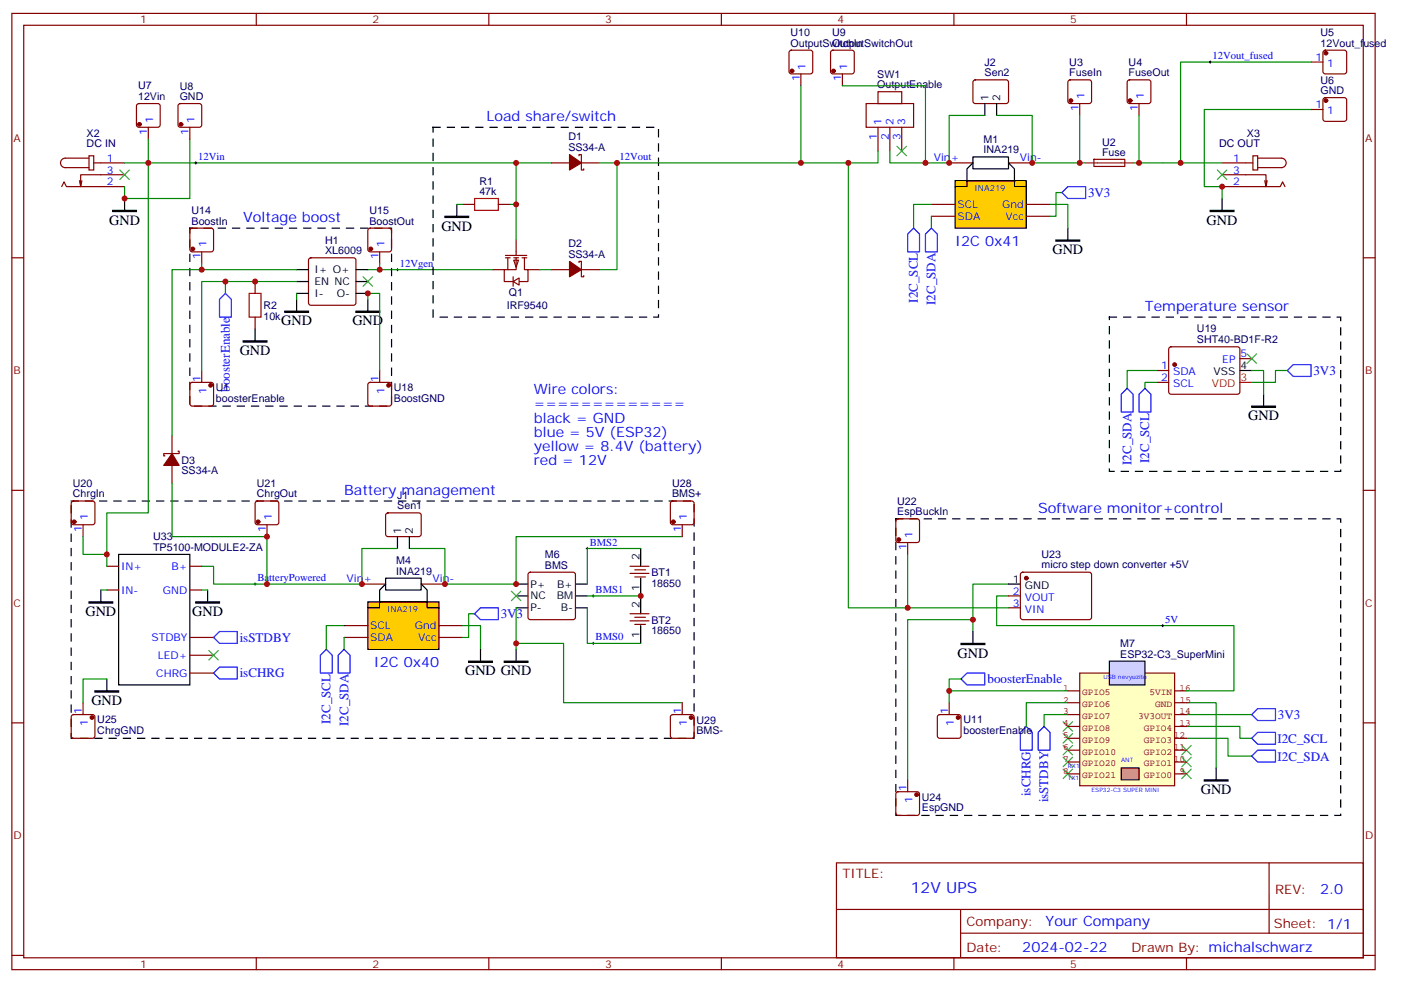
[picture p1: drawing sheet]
<svg xmlns="http://www.w3.org/2000/svg" width="417mm" height="292mm" viewBox="0 0 417 292" stroke-linecap="round" stroke-linejoin="round" font-family="sans-serif">
<g fill="none" stroke="#870000" stroke-width=".35">
<path d="M3.5 4h405.4v284.3h-405.4zM7.1 7.5h398.2v277.3h-398.2zM76.2 4v3.5M145.3 4v3.5M214.5 4v3.5M283.6 4v3.5M352.8 4v3.5M18.3 55.5l.7-1.4 .8 1.4h17.2M24.3 53.7l-.3 1.8M26.5 46.3h1.4v4.3h-1.4zM26.5 47h-7.1a1.41 1.41 0 0 0-1.4 1.4 1.41 1.41 0 0 0 1.4 1.4h7.1M27.9 48.4h9.1"/>
<path d="M37 52h-13v3.5l-.4-1.8M363.4 55.5h17.2l.8-1.4 .7 1.4M363.4 52h13v3.5l.4-1.8M363.4 48.4h9.1M372.5 46.3h1.4v4.3h-1.4zM373.9 47h7.1a1.41 1.41 0 0 1 1.4 1.4 1.41 1.41 0 0 1-1.4 1.4h-7.1M376.1 53.7l.3 1.8M3.5 76.7h3.6M405.3 76.7h3.6M3.5 145.8h3.6M405.3 145.8h3.6M107.6 173.7h7.1"/>
<path d="M125.2 173.7h7.1M157.2 170.4l.5-.3h12.7l.5 .3 .2 .5v12.7l-.2 .4-.5 .3h-12.7l-.5-.3-.2-.4v-12.7zM3.5 214.9h3.6M405.3 214.9h3.6M248.7 256.6h156.6v28.2h-156.6zM377.3 256.6v20.9M248.7 270.4h156.5M285.6 277.5h119.6M285.6 270.4v14.1M3.5 284.1h3.6M76.2 284.8v3.5M145.3 284.8v3.5"/>
<path d="M214.5 284.8v3.5M283.6 284.8v3.5M352.8 284.8v3.5M405.3 284.1h3.6"/>
</g>
<path d="M33.5 62.5h7.1v.4h-7.1zM359.8 62.5h7.1v.4h-7.1zM149.9 196.6h7.1v.4h-7.1z" fill="#000" stroke="#000" stroke-width=".35"/>
<path d="M37 59v3.5M363.4 59v3.5M153.5 173.7h3.5M153.5 177.2h3.5M171.1 173.7h3.5M171.1 177.2h3.5M153.5 180.7h3.5M153.5 193.1v3.5M171.1 180.7h3.5" fill="none" stroke="#000" stroke-width=".35"/>
<path d="M56.4 41.4v17.6h-19.4v-3.5M153.5 180.7v12.4" fill="none" stroke="#008700" stroke-width=".35"/>
<path d="M35.6 50.6l2.9 2.8M38.5 50.6l-2.9 2.8M361.9 50.6l2.9 2.8M364.8 50.6l-2.9 2.8M152 175.8l2.9 2.8M154.9 175.8l-2.9 2.8" fill="none" stroke="#3c3" stroke-width=".35"/>
<path d="M109.4 179h21.1v14.1h-21.1z" fill="#fc0" stroke="#000" stroke-width=".35"/>
<path d="M112.9 179v-3.6l1.8-1.7v-1.8h10.5v1.8l1.8 1.7v3.6M114.7 173.7v1.7h10.5v-1.7M109.4 180.7h3.5v-1.7h14.1v1.7h3.5" fill="none" stroke="#000" stroke-width=".35"/>
<path d="M282.2 48.4h7.1M299.9 48.4h7M102.3 186h7.1M102.3 189.5h7.1M130.5 186h7.1M130.5 189.5h7.1" fill="none" stroke="#870000" stroke-width=".35"/>
<path d="M284 53.7h21.2v14.1h-21.2z" fill="#fc0" stroke="#000" stroke-width=".35"/>
<path d="M284 55.5h3.5v-1.8h14.1v1.8h3.6M287.5 53.7v-3.5l1.8-1.8v-1.7h10.6v1.7l1.7 1.8v3.5M289.3 48.4v1.8h10.6v-1.8M317.5 67.8v3.6M142.9 193.1v3.5" fill="none" stroke="#000" stroke-width=".35"/>
<g fill="none" stroke="#870000" stroke-width=".35">
<path d="M150.3 76h6.3M150.3 76.7h1.4M151 76.7v3.5M152.8 77.4h1.4l-.7 2.1zM152.8 76.7h1.4M153.5 76.7v3.5h-3.6v3.5h2.5M153.5 71.4v4.6M155.2 76.7h1.4M155.9 76.7v3.5h1.1v3.5h-2.8M276.9 60.8h7.1M276.9 64.3h7.1M305.2 60.8h7"/>
<path d="M305.2 64.3h7M146.4 80.2h3.5M157 80.2h3.5"/>
</g>
<path d="M314 71.4h7v.3h-7zM139.3 196.6h7.1v.4h-7.1z" fill="#000" stroke="#000" stroke-width=".35"/>
<path d="M315.7 57.3h-1.7v7h-1.8M312.2 60.8h5.3v7M202.8 159.6h-49.3v14.1h-21.2v-10.6h-10.6M137.6 186h5.3v7.1M141.1 182.5h-1.8v7h-1.7" fill="none" stroke="#008700" stroke-width=".35"/>
<path d="M152.6 83.7l1.7-1v2.1z" fill="#fff" stroke="#870000" stroke-width=".35"/>
<path d="M152.6 82.3v2.8" fill="none" stroke="#870000" stroke-width=".35"/>
<path d="M317.5 55.5h5.3v3.5h-5.3l-1.8-1.7zM271.6 67.8l1.8 1.8v5.3h-3.5v-5.3zM275.2 69.6l1.7-1.8 1.8 1.8v5.3h-3.5zM97 193.1l1.8 1.7v5.3h-3.6v-5.3zM102.3 193.1l1.8 1.7v5.3h-3.6v-5.3zM141.1 182.5l1.8-1.8h5.3v3.6h-5.3zM373.9 210.7h5.3v3.5h-5.3l-1.7-1.7zM372.2 224.8l1.7-1.7h5.3v3.5h-5.3z" fill="none" stroke="#00f" stroke-width=".35"/>
<path d="M183.1 48.4h.7M183.4 48.1v.7M118.2 79.8v.7M117.8 80.2h.7M174.3 163.1h.7M174.6 162.7v.7M176 177.2h.7M176.4 176.8v.8M176 191.3h.7M176.4 191v.7" fill="none" stroke="#000" stroke-width=".3"/>
<g fill="none" stroke="#3c3" stroke-width=".35">
<path d="M316.1 218.1l2.8 2.8M316.1 214.6l2.8 2.8M318.9 218.1l-2.8 2.8M318.9 214.6l-2.8 2.8M316.1 228.7l2.8 2.8M316.1 225.2l2.8 2.8M316.1 221.7l2.8 2.8M318.9 228.7l-2.8 2.8M318.9 225.2l-2.8 2.8M318.9 221.7l-2.8 2.8M351.4 221.7l2.8 2.8M351.4 225.2l2.8 2.8"/>
<path d="M351.4 228.7l2.8 2.8M354.2 221.7l-2.8 2.8M354.2 225.2l-2.8 2.8M354.2 228.7l-2.8 2.8"/>
</g>
<path d="M352.8 219.5h12.3v5.3h7.1M352.8 216h15.9v3.5h3.5M352.8 209h8.8v19.4M352.8 212.5h19.4" fill="none" stroke="#008700" stroke-width=".35"/>
<path d="M358.1 231.9h7v.3h-7z" fill="#000" stroke="#000" stroke-width=".35"/>
<path d="M361.6 228.4v3.5" fill="none" stroke="#000" stroke-width=".35"/>
<path d="M321 200.1h28.2v33.5h-28.2z" fill="#ffffc2" stroke="#850000" stroke-width=".35"/>
<g fill="none" stroke="#850000" stroke-width=".35">
<path d="M317.5 205.4h3.5M317.5 219.5h3.5M317.5 216h3.5M317.5 212.5h3.5M317.5 209h3.5M349.2 205.4h3.6M349.2 219.5h3.6M349.2 216h3.6M349.2 212.5h3.6M349.2 209h3.6M317.5 223.1h3.5M317.5 226.6h3.5"/>
<path d="M317.5 230.1h3.5M349.2 223.1h3.6M349.2 226.6h3.6M349.2 230.1h3.6"/>
</g>
<path d="M333.4 228.4h5.3v3.5h-5.3z" fill="#f96" stroke="#000" stroke-width=".35"/>
<path d="M329.8 196.6h10.6v7.1h-10.6z" fill="#ccf" stroke="#000" stroke-width=".35"/>
<path d="M67 87.2l1.8 1.8v5.3h-3.5v-5.3zM333.4 117.2l1.7-1.7 1.8 1.7v5.3h-3.5zM340.4 115.5l1.8 1.7v5.3h-3.5v-5.3zM384.5 108.4h5.3v3.5h-5.3l-1.7-1.7zM63.5 189.5l1.8-1.7h5.3v3.5h-5.3zM65.3 198.4h5.3v3.5h-5.3l-1.8-1.8zM285.8 201.9l1.7-1.8h5.3v3.6h-5.3zM303.4 217.8l1.8-1.8 1.7 1.8v5.3h-3.5zM310.4 216l1.8 1.8v5.3h-3.5v-5.3zM372.2 219.5l1.7-1.7h5.3v3.5h-5.3z" fill="none" stroke="#00f" stroke-width=".35"/>
<g fill="none" stroke="#008700" stroke-width=".35">
<path d="M389.8 18.5h-38.8v29.9h-14.1M238.1 25.5v22.9M250.5 25.5h24.7v22.9M292.8 34.3h-10.6v14.1h-17.6v-3.5M296.3 34.3h10.6v14.1h15.9M321 34.3v14.1M338.7 34.3v14.1M389.8 32.6h-31.7v22.9h5.3v3.5M37 48.4h127M44.1 41.4v111.1h-12.4v15.9M153.5 48.4v12.4M183.4 48.4v31.8h-5.2"/>
<path d="M252.2 48.4v132.3h47.7M261.1 44.9v3.5h-82.9M351 48.4h12.4M60 78.4v1.8h28.2M112.9 78.4v1.8M135.8 60.8h1.8M151.7 60.8h1.8v10.6M276.9 60.8h-5.3v7M276.9 64.3v3.5M60 80.2h-8.8v49.4M67 83.7h-7v26.5M88.2 83.7h-21.2v3.5"/>
<path d="M88.2 87.2v1.8M109.4 89v-1.8h3.5v23M109.4 80.2h37M160.5 80.2h3.5M344 113.7h-3.6v1.8M344 110.2h-8.9v5.3M372.2 110.2h3.5v7M382.8 110.2h-3.6v3.5h-7M24.7 159.6v5.3h7M51.2 143.7v15.9h28.2v14.1h-15.9v-5.3h-3.5M30 175.4h1.7M60 175.4h1.7"/>
<path d="M118.2 163.1h-10.6v10.6h-28.2M174.6 177.2h15.9M190.5 163.1h-15.9v10.6M269.9 164.9v15.8M299.9 177.2h-3.6v8.8h70.6v19.4h-14.1M299.9 173.7h-10.6v14.1M102.3 186h-5.3v7.1M102.3 189.5v3.6M153.5 191.3h14.1v17.7h35.2M174.6 180.7v10.6h15.9M289.3 184.3h-19.4v47.6M31.7 201.9h-7v7.1"/>
<path d="M282.2 205.4v3.6M285.8 201.9h-3.6v3.5h35.3M317.5 209h-12.3v7M317.5 212.5h-7.1v3.5"/>
</g>
<path d="M132.3 64.3h7v.4h-7zM84.7 92.5h7v.4h-7zM105.8 92.5h7.1v.4h-7.1zM72.3 101.4h7.1v.3h-7.1zM372.2 120.8h7v.3h-7zM26.5 179h7v.3h-7zM58.2 179h7.1v.3h-7.1zM285.8 191.3h7v.4h-7zM28.2 205.4h7.1v.4h-7.1z" fill="#000" stroke="#000" stroke-width=".35"/>
<g fill="none" stroke="#000" stroke-width=".35">
<path d="M292.8 30.8v3.5M296.3 30.8v3.5M135.8 60.8v3.5M75.8 97.8v3.6M88.2 80.2h3.5M88.2 83.7h3.5M88.2 87.2h3.5M88.2 89v3.5M105.8 80.2h3.6M105.8 83.7h3.6M105.8 87.2h3.6M109.4 89v3.5"/>
<path d="M368.7 110.2h3.5M375.7 117.2v3.6M118.2 159.6v3.5M121.7 159.6v3.5M30 175.4v3.6M35.3 164.9h21.1v38.8h-21.1zM61.7 175.4v3.6M190.5 163.1v5.3M190.5 171.9v10.6M299.9 173.7h3.5M190.5 186v5.3M289.3 187.8v3.5"/>
<path d="M31.7 201.9v3.5"/>
</g>
<g fill="none" stroke="#870000" stroke-width=".35">
<path d="M234.8 15.1l.5-.2h5.6l.5 .2 .3 .5v5.7l-.3 .5-.5 .2h-5.6l-.5-.3-.2-.4v-5.7zM247.2 15.1l.4-.2h5.7l.5 .2 .2 .5v5.7l-.2 .5-.5 .2h-5.7l-.4-.3-.3-.4v-5.7zM389.8 18.5h3.5M393.6 15.1l.5-.2h5.6l.5 .2 .2 .5v5.7l-.2 .5-.5 .2h-5.6l-.5-.3-.3-.4v-5.7zM40.8 31l.5-.2h5.6l.5 .2 .2 .5v5.6l-.2 .5-.5 .3h-5.6l-.5-.3-.2-.5v-5.6zM44.1 37.9v3.5M53.2 31l.4-.2h5.7l.5 .2 .2 .5v5.6l-.3 .5-.4 .3h-5.7l-.5-.3-.2-.5v-5.6zM56.4 37.9v3.5M238.1 22v3.5M250.5 22v3.5M257.5 30.8h14.1v7.1h-14.1zM261.1 27.3h7v3.5h-7z"/>
<path d="M261.1 37.9v7M264.6 37.9v7M268.1 37.9v7M289.5 23.9l.5-.2 9.4 .1 .5 .6-.1 6-.6 .4-9.5-.1-.4-.6v-5.7zM317.7 23.9l.5-.2h5.6l.5 .2 .3 .5v5.7l-.3 .5-.5 .2h-5.6l-.5-.2-.2-.5v-5.7zM321 30.8v3.5M335.4 23.9l.4-.2h5.7l.5 .2 .2 .5v5.7l-.2 .5-.5 .2h-5.7l-.5-.2-.2-.5v-5.7zM338.7 30.8v3.5M389.8 32.6h3.5M393.6 29.2l.5-.2h5.6l.5 .2 .2 .5v5.7l-.2 .5-.5 .2h-5.6l-.5-.2-.3-.5v-5.7zM164 48.4h5.3M172.2 46.3v-.3h.7v4.6h.7v-.4"/>
<path d="M172.9 48.4h5.3M325.3 47.4h9.1v2.1h-9.1zM56.7 68l.4-.2h5.7l.5 .2 .2 .5v5.7l-.2 .5-.5 .2h-5.7l-.4-.2-.3-.5v-5.7zM60 74.9v3.5M92 76.9l.4-.2h12.7l.5 .2 .2 .5v12.7l-.2 .5-.5 .2h-12.7l-.5-.3-.2-.4v-12.7zM109.6 68l.5-.2h5.6l.5 .2 .2 .5v5.7l-.2 .5-.5 .2h-5.6l-.5-.2-.2-.5v-5.7zM112.9 74.9v3.5M137.6 60.8h3.5M148.2 60.8h3.5M172.2 78.1v-.4h.7v4.6h.7v-.3M75.8 83.7v3.5M75.8 94.3v3.5"/>
<path d="M164 80.2h5.3M172.9 80.2h5.3M56.7 113.9l.4-.2h5.7l.5 .2 .2 .5v5.7l-.2 .4-.5 .3h-5.7l-.4-.3-.3-.4v-5.7zM60 110.2v3.5M109.6 113.9l.5-.2h5.6l.5 .2 .2 .5v5.7l-.2 .4-.5 .3h-5.6l-.5-.3-.2-.4v-5.7zM112.9 110.2v3.5M344 110.2h3.5M344 113.7h3.5M347.7 103.3l.5-.2 20 .1 .5 .6-.1 13-.7 .4h-20l-.4-.7v-12.7zM368.7 106.6h3.5M51.2 129.6v5.3M51.2 138.4v5.3"/>
<path d="M52.9 134.2h.4v.7h-4.6v.7h.3M21.4 149.2l.5-.2h5.6l.5 .2 .2 .5v5.6l-.2 .5-.5 .2h-5.6l-.5-.2-.2-.5v-5.6zM24.7 156v3.6M76.1 149.2l.5-.2h5.6l.5 .2 .2 .5v5.6l-.2 .5-.5 .2h-5.6l-.5-.2-.3-.5v-5.6zM79.4 156v3.6M114.9 152.7l.5-.2 9.4 .1 .4 .6v5.9l-.7 .5-9.4-.1-.4-.6v-5.7zM199.6 149.2l.4-.2h5.7l.5 .2 .2 .5v5.6l-.3 .5-.4 .2h-5.7l-.5-.2-.2-.5v-5.6zM202.8 156v3.6M266.6 154.5l.5-.2h5.6l.5 .2 .2 .5v5.6l-.2 .5-.5 .2h-5.6l-.5-.2-.3-.5v-5.6zM31.7 168.4h3.6M31.7 175.4h3.6M56.4 168.4h3.6"/>
<path d="M56.4 175.4h3.6M187.3 170.5h5.7M187.3 168.4h5.7M188.7 171.6h3.2M188.7 169.4h3.2M269.9 161.3v3.6M299.9 177.2h3.5M303.6 170.4l.5-.3 20 .1 .5 .7-.1 12.9-.7 .5-20-.1-.4-.6v-12.7zM56.4 194.8h7.1M56.4 189.5h7.1M187.3 184.6h5.7M187.3 182.5h5.7"/>
<path d="M188.7 185.7h3.2M188.7 183.6h3.2M299.9 180.7h3.5M21.4 212.7l.5-.2h5.6l.5 .2 .2 .5v5.6l-.2 .5-.5 .2h-5.6l-.5-.2-.2-.5v-5.6zM24.7 209v3.5M56.4 200.1h7.1M199.6 212.7l.4-.2h5.7l.5 .2 .2 .5v5.6l-.3 .5-.4 .2h-5.7l-.5-.2-.2-.5v-5.6zM202.8 209v3.5M278.9 212.7l.5-.2h5.6l.5 .2 .3 .5v5.6l-.3 .5-.5 .2h-5.6l-.5-.2-.2-.5v-5.6zM282.2 209v3.5M266.6 235.6l.5-.2h5.6l.5 .2 .2 .5v5.7l-.2 .5-.5 .2h-5.6l-.5-.3-.3-.4v-5.7zM269.9 231.9v3.5"/>
</g>
<g fill="#870000" stroke="#870000" stroke-width=".35">
<path d="M169.3 46l3.6 2.4-3.6 2.2z"/>
<path d="M169.3 77.7l3.6 2.5-3.6 2.1z"/>
<path d="M51.2 134.9l2.1 3.5h-4.6z"/>
<circle cx="305.2" cy="171.9" r=".53"/>
<circle cx="349.2" cy="108.4" r=".53"/>
<circle cx="336" cy="29.9" r=".53"/>
<circle cx="318.4" cy="29.9" r=".53"/>
<circle cx="53.8" cy="37" r=".53"/>
<circle cx="41.5" cy="37" r=".53"/>
<circle cx="394.2" cy="15.8" r=".53"/>
<circle cx="27.3" cy="213.4" r=".53"/>
<circle cx="22" cy="155.2" r=".53"/>
<circle cx="76.7" cy="155.2" r=".53"/>
<circle cx="272.5" cy="236.3" r=".53"/>
<circle cx="267.2" cy="160.4" r=".53"/>
<circle cx="115.5" cy="114.6" r=".53"/>
<circle cx="57.3" cy="74" r=".53"/>
<circle cx="110.2" cy="74" r=".53"/>
<circle cx="62.6" cy="114.6" r=".53"/>
<circle cx="205.5" cy="213.4" r=".53"/>
<circle cx="200.2" cy="155.2" r=".53"/>
<circle cx="394.2" cy="29.9" r=".53"/>
<circle cx="247.8" cy="21.1" r=".53"/>
<circle cx="235.5" cy="21.1" r=".53"/>
<circle cx="284.9" cy="213.4" r=".53"/>
</g>
<path d="M359.5 18.5h.7M359.8 18.1v.7M57.9 48.4h.7M58.2 48.1v.7M75.5 173.7h.7M75.8 173.3v.7M345.4 186h.7M345.7 185.7v.7" fill="none" stroke="#000" stroke-width=".3"/>
<path d="M128.8 37.9h67v56.4h-67zM56.4 67.8h60v53h-60zM329.8 94.3h68.8v45.9h-68.8zM21.2 149h185.2v70.5h-185.2zM266.3 154.3h132.3v88.2h-132.3z" fill="none" stroke="#000" stroke-width=".35" stroke-dasharray="2.1 2.1"/>
<path d="M141.1 59h7.1v3.5h-7.1zM74.1 87.2h3.5v7.1h-3.5z" fill="none" stroke="#a10000" stroke-width=".35"/>
<path d="M266.7 43.5l2.8 2.8M269.5 43.5l-2.8 2.8M107.9 82.3l2.9 2.8M110.8 82.3l-2.9 2.8M370.8 105.2l2.8 2.9M373.6 105.2l-2.8 2.9M62.1 193.4l2.8 2.9M64.9 193.4l-2.8 2.9" fill="none" stroke="#3c3" stroke-width=".35"/>
<path d="M368.7 113.7h3.5" fill="none" stroke="#f00" stroke-width=".35"/>
<path d="M322.8 48.4h14.1" fill="none" stroke="#8c2424" stroke-width=".35"/>
<g fill="#c00">
<circle cx="190.5" cy="177.2" r=".88"/>
<circle cx="153.5" cy="60.8" r=".88"/>
<circle cx="75.8" cy="83.7" r=".88"/>
<circle cx="153.5" cy="191.3" r=".88"/>
<circle cx="37" cy="59" r=".88"/>
<circle cx="44.1" cy="48.4" r=".88"/>
<circle cx="289.3" cy="184.3" r=".88"/>
<circle cx="112.9" cy="80.2" r=".88"/>
<circle cx="269.9" cy="180.7" r=".88"/>
<circle cx="31.8" cy="164.9" r=".88"/>
<circle cx="132.3" cy="173.7" r=".88"/>
<circle cx="67" cy="83.7" r=".88"/>
<circle cx="109.4" cy="87.2" r=".88"/>
<circle cx="153.5" cy="173.7" r=".88"/>
<circle cx="363.4" cy="55.5" r=".88"/>
<circle cx="321" cy="48.4" r=".88"/>
<circle cx="306.9" cy="48.4" r=".88"/>
<circle cx="338.7" cy="48.4" r=".88"/>
<circle cx="351" cy="48.4" r=".88"/>
<circle cx="153.5" cy="48.4" r=".88"/>
<circle cx="183.4" cy="48.4" r=".88"/>
<circle cx="252.2" cy="48.4" r=".88"/>
<circle cx="282.2" cy="48.4" r=".88"/>
<circle cx="238.1" cy="48.4" r=".88"/>
<circle cx="275.2" cy="48.4" r=".88"/>
<circle cx="60" cy="80.2" r=".88"/>
<circle cx="79.4" cy="159.6" r=".88"/>
<circle cx="79.4" cy="173.7" r=".88"/>
<circle cx="107.6" cy="173.7" r=".88"/>
<circle cx="282.2" cy="205.4" r=".88"/>
</g>
<text font-size="4.6" fill="#00f" x="270.8" y="265.6">12V UPS</text>
<g font-size="4.2" fill="#00f">
<text x="144.6" y="36.1">Load share/switch</text>
<text x="72.3" y="66.1">Voltage boost</text>
<text x="284" y="73.1">I2C 0x41</text>
<text x="340.4" y="92.5">Temperature sensor</text>
<text x="158.7" y="117.2">Wire colors:</text>
<text x="158.7" y="121.5">=============</text>
<text x="158.7" y="125.7">black = GND</text>
<text x="158.7" y="129.9">blue = 5V (ESP32)</text>
<text x="158.7" y="134.2">yellow = 8.4V (battery)</text>
<text x="158.7" y="138.4">red = 12V</text>
<text x="102.3" y="147.2">Battery management</text>
<text x="308.7" y="152.5">Software monitor+control</text>
<text x="111.1" y="198.4">I2C 0x40</text>
<text x="392.5" y="265.8">2.0</text>
<text x="310.9" y="275.4">Your Company</text>
<text x="304" y="283.2">2024-02-22</text>
</g>
<g font-size="4.2">
<text x="32.5" y="66.8">GND</text>
<text x="131.2" y="68.7">GND</text>
<text x="358.8" y="66.8">GND</text>
<text x="312.9" y="75.6">GND</text>
<text x="83.6" y="96.8">GND</text>
<text x="104.8" y="96.8">GND</text>
<text x="71.3" y="105.6">GND</text>
<text x="371.1" y="125">GND</text>
<text x="25.4" y="183.2">GND</text>
<text x="57.1" y="183.2">GND</text>
<text x="284.7" y="195.5">GND</text>
<text x="138.3" y="200.8">GND GND</text>
<text x="27.2" y="209.7">GND</text>
<text x="357" y="236.1">GND</text>
</g>
<g font-size="3.9" fill="#00f">
<text x="323.5" y="58.5">3V3</text>
<text x="272.9" y="90" transform="rotate(-90 272.9 90)">I2C_SCL</text>
<text x="278.2" y="90.6" transform="rotate(-90 278.2 90.6)">I2C_SDA</text>
<text x="390.5" y="111.5">3V3</text>
<text x="68.3" y="116.5" transform="rotate(-90 68.3 116.5)">boosterEnable</text>
<text x="341.7" y="137.7" transform="rotate(-90 341.7 137.7)">I2C_SCL</text>
<text x="336.4" y="138.3" transform="rotate(-90 336.4 138.3)">I2C_SDA</text>
<text x="148.9" y="183.8">3V3</text>
<text x="71.3" y="190.8">isSTDBY</text>
<text x="71.3" y="201.4">isCHRG</text>
<text x="293.6" y="203.2">boosterEnable</text>
<text x="98.3" y="215.3" transform="rotate(-90 98.3 215.3)">I2C_SCL</text>
<text x="103.6" y="215.9" transform="rotate(-90 103.6 215.9)">I2C_SDA</text>
<text x="379.9" y="213.8">3V3</text>
<text x="379.8" y="220.9">I2C_SCL</text>
<text x="379.8" y="226.2">I2C_SDA</text>
<text x="306.4" y="236.7" transform="rotate(-90 306.4 236.7)">isCHRG</text>
<text x="311.7" y="238.6" transform="rotate(-90 311.7 238.6)">isSTDBY</text>
</g>
<g font-size="3.9" fill="#800">
<text x="250.5" y="261.2">TITLE:</text>
<text x="379.1" y="265.8">REV:</text>
<text x="287.4" y="275.4">Company:</text>
<text x="378.7" y="276">Sheet: 1/1</text>
<text x="287.4" y="283">Date:</text>
<text x="336.4" y="283.1">Drawn By: michalschwarz</text>
</g>
<g font-size="3.2" fill="#800">
<text x="41.6" y="7">1</text>
<text x="110.8" y="7">2</text>
<text x="179.9" y="7">3</text>
<text x="249.1" y="7">4</text>
<text x="318.2" y="7">5</text>
<text x="4.1" y="42.1">A</text>
<text x="405.9" y="42.1">A</text>
<text x="4.1" y="111.2">B</text>
<text x="405.9" y="111.2">B</text>
<text x="4.1" y="180.4">C</text>
<text x="405.9" y="180.4">C</text>
<text x="4.1" y="249.5">D</text>
<text x="405.9" y="249.5">D</text>
<text x="41.6" y="287.8">1</text>
<text x="110.8" y="287.8">2</text>
<text x="179.9" y="287.8">3</text>
<text x="249.1" y="287.8">4</text>
<text x="318.2" y="287.8">5</text>
</g>
<g font-size="3.2" fill="#000080">
<text x="235" y="10.8">U10</text>
<text x="247.4" y="10.8">U9</text>
<text x="392.7" y="10.8">U5</text>
<text x="235" y="13.9">OutputSwitchIn</text>
<text x="247.4" y="13.9">OutputSwitchOut</text>
<text x="392.7" y="13.9">12Vout_fused</text>
<text x="260.8" y="23.2">SW1</text>
<text x="292.8" y="22.7">Sen2</text>
<text x="292.8" y="19.6">J2</text>
<text x="317.9" y="22.7">FuseIn</text>
<text x="317.9" y="19.6">U3</text>
<text x="335.6" y="22.7">FuseOut</text>
<text x="335.6" y="19.6">U4</text>
<text x="41.1" y="29.7">12Vin</text>
<text x="41.1" y="26.5">U7</text>
<text x="53.4" y="29.7">GND</text>
<text x="53.4" y="26.7">U8</text>
<text x="260.8" y="26.2">OutputEnable</text>
<text x="392.7" y="28">GND</text>
<text x="392.7" y="24.9">U6</text>
<text x="25.8" y="40.7">X2</text>
<text x="169" y="41.7">D1</text>
<text x="370.8" y="40.7">X3</text>
<text x="25.8" y="43.8">DC IN</text>
<text x="169" y="44.9">SS34-A</text>
<text x="292.5" y="45.6">INA219</text>
<text x="292.5" y="42.5">M1</text>
<text x="327.7" y="46.3">Fuse</text>
<text x="327.7" y="43.3">U2</text>
<text x="362.5" y="43.8">DC OUT</text>
<text x="142.5" y="58">47k</text>
<text x="142.5" y="54.9">R1</text>
<text x="57" y="63.7">U14</text>
<text x="109.9" y="63.7">U15</text>
<text x="57" y="66.8">BoostIn</text>
<text x="109.9" y="66.8">BoostOut</text>
<text x="96.7" y="75.6">XL6009</text>
<text x="96.7" y="72.5">H1</text>
<text x="169" y="76.7">SS34-A</text>
<text x="169" y="73.5">D2</text>
<text x="151.3" y="88.1">Q1</text>
<text x="78.3" y="95.1">10k</text>
<text x="78.3" y="91.9">R2</text>
<text x="150.7" y="91.9">IRF9540</text>
<text x="355.9" y="101.8">SHT40-BD1F-R2</text>
<text x="355.9" y="98.8">U19</text>
<text x="64.2" y="119.4">boosterEnable</text>
<text x="64.2" y="116.3">U1</text>
<text x="117.1" y="119.4">BoostGND</text>
<text x="117.1" y="116.3">U18</text>
<text x="54" y="137.8">D3</text>
<text x="54" y="140.9">SS34-A</text>
<text x="21.6" y="147.9">ChrgIn</text>
<text x="21.6" y="144.7">U20</text>
<text x="76.4" y="147.9">ChrgOut</text>
<text x="76.4" y="144.8">U21</text>
<text x="118.1" y="148.4">J1</text>
<text x="199.8" y="147.9">BMS+</text>
<text x="199.8" y="144.8">U28</text>
<text x="118.1" y="151.4">Sen1</text>
<text x="266.8" y="153.2">EspBuckIn</text>
<text x="266.8" y="150.2">U22</text>
<text x="45.5" y="160.6">U33</text>
<text x="45.5" y="163.8">TP5100-MODULE2-ZA</text>
<text x="117.8" y="167.8">M4</text>
<text x="162" y="166">M6</text>
<text x="309.7" y="165.8">U23</text>
<text x="117.8" y="170.9">INA219</text>
<text x="162" y="169.1">BMS</text>
<text x="193.7" y="171.3">BT1</text>
<text x="309.7" y="168.9">micro step down converter +5V</text>
<text x="193.7" y="174.5">18650</text>
<text x="193.7" y="185.4">BT2</text>
<text x="193.7" y="188.6">18650</text>
<text x="333.1" y="195.5">ESP32-C3_SuperMini</text>
<text x="333.1" y="192.5">M7</text>
<text x="28.9" y="215.1">U25</text>
<text x="207.1" y="215.2">U29</text>
<text x="286.5" y="215.1">U11</text>
<text x="28.9" y="218.2">ChrgGND</text>
<text x="207.1" y="218.4">BMS-</text>
<text x="286.5" y="218.2">boosterEnable</text>
<text x="274.1" y="238">U24</text>
<text x="274.1" y="241.1">EspGND</text>
</g>
<g font-size="3.2" fill="#00f">
<text x="360.5" y="17.6">12Vout_fused</text>
<text x="239.5" y="20.7" transform="rotate(-90 239.5 20.7)">1</text>
<text x="251.9" y="20.7" transform="rotate(-90 251.9 20.7)">1</text>
<text x="391.2" y="18.1">1</text>
<text x="394.7" y="19.9">1</text>
<text x="237.8" y="24.2" transform="rotate(-90 237.8 24.2)">1</text>
<text x="250.1" y="24.2" transform="rotate(-90 250.1 24.2)">1</text>
<text x="322.4" y="29.5" transform="rotate(-90 322.4 29.5)">1</text>
<text x="340.1" y="29.5" transform="rotate(-90 340.1 29.5)">1</text>
<text x="320.7" y="33" transform="rotate(-90 320.7 33)">1</text>
<text x="338.3" y="33" transform="rotate(-90 338.3 33)">1</text>
<text x="391.2" y="32.2">1</text>
<text x="394.7" y="34">1</text>
<text x="43.7" y="40" transform="rotate(-90 43.7 40)">1</text>
<text x="45.5" y="36.5" transform="rotate(-90 45.5 36.5)">1</text>
<text x="56.1" y="40" transform="rotate(-90 56.1 40)">1</text>
<text x="57.9" y="36.5" transform="rotate(-90 57.9 36.5)">1</text>
<text x="260.7" y="41.6" transform="rotate(-90 260.7 41.6)">1</text>
<text x="262.1" y="37.1" transform="rotate(-90 262.1 37.1)">1</text>
<text x="264.2" y="41.6" transform="rotate(-90 264.2 41.6)">2</text>
<text x="265.6" y="37.1" transform="rotate(-90 265.6 37.1)">2</text>
<text x="267.8" y="41.6" transform="rotate(-90 267.8 41.6)">3</text>
<text x="269.2" y="37.1" transform="rotate(-90 269.2 37.1)">3</text>
<text x="58.9" y="47.6">12Vin</text>
<text x="184.1" y="47.6">12Vout</text>
<text x="277.6" y="47.7">Vin+</text>
<text x="303.3" y="47.7">Vin-</text>
<text x="31.7" y="48.1">1</text>
<text x="31.7" y="51.6">3</text>
<text x="366.6" y="48.1">1</text>
<text x="366.6" y="51.6">3</text>
<text x="31.7" y="55.1">2</text>
<text x="366.6" y="55.1">2</text>
<text x="284.7" y="61.8">SCL</text>
<text x="284.7" y="65.4">SDA</text>
<text x="298" y="61.8">Gnd</text>
<text x="299" y="65.4">Vcc</text>
<text x="59.6" y="77.1" transform="rotate(-90 59.6 77.1)">1</text>
<text x="61.4" y="73.6" transform="rotate(-90 61.4 73.6)">1</text>
<text x="112.5" y="77.1" transform="rotate(-90 112.5 77.1)">1</text>
<text x="114.3" y="73.6" transform="rotate(-90 114.3 73.6)">1</text>
<text x="118.9" y="79.3">12Vgen</text>
<text x="368.8" y="106.3">5</text>
<text x="59.6" y="113.5" transform="rotate(-90 59.6 113.5)">1</text>
<text x="112.5" y="113.5" transform="rotate(-90 112.5 113.5)">1</text>
<text x="345.3" y="109.8">1</text>
<text x="345.3" y="113.3">2</text>
<text x="348.8" y="111.6">SDA</text>
<text x="363.4" y="108.1">EP</text>
<text x="61.4" y="117" transform="rotate(-90 61.4 117)">1</text>
<text x="114.3" y="117" transform="rotate(-90 114.3 117)">1</text>
<text x="348.8" y="115.1">SCL</text>
<text x="26.1" y="154.7" transform="rotate(-90 26.1 154.7)">1</text>
<text x="80.8" y="154.7" transform="rotate(-90 80.8 154.7)">1</text>
<text x="204.3" y="154.7" transform="rotate(-90 204.3 154.7)">1</text>
<text x="24.3" y="158.2" transform="rotate(-90 24.3 158.2)">1</text>
<text x="79" y="158.2" transform="rotate(-90 79 158.2)">1</text>
<text x="202.5" y="158.2" transform="rotate(-90 202.5 158.2)">1</text>
<text x="271.3" y="160" transform="rotate(-90 271.3 160)">1</text>
<text x="175.3" y="162.2">BMS2</text>
<text x="269.5" y="163.5" transform="rotate(-90 269.5 163.5)">1</text>
<text x="36" y="169.4">IN+</text>
<text x="51" y="169.4">B+</text>
<text x="76.6" y="172.8">BatteryPowered</text>
<text x="103" y="173">Vin+</text>
<text x="128.6" y="173">Vin-</text>
<text x="36" y="176.5">IN-</text>
<text x="48.5" y="176.5">GND</text>
<text x="177.1" y="176.3">BMS1</text>
<text x="301.2" y="176.8">2</text>
<text x="304.7" y="178.6">VOUT</text>
<text x="301.2" y="180.4">3</text>
<text x="304.7" y="182.1">VIN</text>
<text x="346.4" y="185.1">5V</text>
<text x="45" y="190.6">STDBY</text>
<text x="110.1" y="187.1">SCL</text>
<text x="110.1" y="190.6">SDA</text>
<text x="123.4" y="187.1">Gnd</text>
<text x="124.4" y="190.6">Vcc</text>
<text x="177.1" y="190.4">BMS0</text>
<text x="46.9" y="195.9">LED+</text>
<text x="46.5" y="201.2">CHRG</text>
<text x="24.3" y="212.3" transform="rotate(-90 24.3 212.3)">1</text>
<text x="26.1" y="215.8" transform="rotate(-90 26.1 215.8)">1</text>
<text x="202.5" y="212.3" transform="rotate(-90 202.5 212.3)">1</text>
<text x="204.3" y="215.8" transform="rotate(-90 204.3 215.8)">1</text>
<text x="281.9" y="212.3" transform="rotate(-90 281.9 212.3)">1</text>
<text x="283.6" y="215.8" transform="rotate(-90 283.6 215.8)">1</text>
<text x="269.5" y="235.2" transform="rotate(-90 269.5 235.2)">1</text>
<text x="271.3" y="238.7" transform="rotate(-90 271.3 238.7)">1</text>
</g>
<g font-size="3.2">
<text x="293.9" y="30.1" transform="rotate(-90 293.9 30.1)">1</text>
<text x="297.4" y="30.1" transform="rotate(-90 297.4 30.1)">2</text>
<text x="93.5" y="81.2">I+ O+</text>
<text x="93.5" y="84.8">EN NC</text>
<text x="93.5" y="88.3">I-</text>
<text x="100.1" y="88.3">O-</text>
<text x="360.8" y="111.6">VSS</text>
<text x="368.8" y="109.8">4</text>
<text x="119.2" y="158.9" transform="rotate(-90 119.2 158.9)">1</text>
<text x="122.8" y="158.9" transform="rotate(-90 122.8 158.9)">2</text>
<text x="190.1" y="166.6" transform="rotate(-90 190.1 166.6)">2</text>
<text x="301.2" y="173.3">1</text>
<text x="157.7" y="174.7">P+</text>
<text x="157.7" y="178.3">NC</text>
<text x="165.5" y="178.3">BM</text>
<text x="165.6" y="174.7">B+</text>
<text x="190.1" y="175.7" transform="rotate(-90 190.1 175.7)">1</text>
<text x="304.7" y="175.1">GND</text>
<text x="157.7" y="181.8">P-</text>
<text x="166.8" y="181.8">B-</text>
<text x="190.1" y="180.7" transform="rotate(-90 190.1 180.7)">2</text>
<text x="190.1" y="189.8" transform="rotate(-90 190.1 189.8)">1</text>
</g>
<g font-size="3.2" fill="#f00">
<text x="368.8" y="113.3">3</text>
<text x="360.3" y="115.1">VDD</text>
</g>
<g font-size="2.8" fill="#840000">
<text x="316.2" y="205.4">1</text>
<text x="316.2" y="208.9">2</text>
<text x="321.7" y="206.7">GPIO5</text>
<text x="341.8" y="206.7">5VIN</text>
<text x="350.7" y="205.4">16</text>
<text x="350.8" y="208.9">15</text>
<text x="316.2" y="212.4">3</text>
<text x="316.2" y="216">4</text>
<text x="321.7" y="210.3">GPIO6</text>
<text x="321.7" y="213.8">GPIO7</text>
<text x="338.4" y="213.8">3V3OUT</text>
<text x="343.5" y="210.3">GND</text>
<text x="350.7" y="216">13</text>
<text x="350.7" y="212.4">14</text>
<text x="316.2" y="219.5">5</text>
<text x="321.7" y="217.3">GPIO8</text>
<text x="321.7" y="220.9">GPIO9</text>
<text x="340.1" y="220.9">GPIO3</text>
<text x="340.1" y="217.3">GPIO4</text>
<text x="349" y="219.5">12</text>
<text x="316.2" y="223">6</text>
<text x="316.2" y="226.6">7</text>
<text x="321.7" y="224.4">GPIO10</text>
<text x="321.7" y="227.9">GPIO20</text>
<text x="340.1" y="227.9">GPIO1</text>
<text x="340.1" y="224.4">GPIO2</text>
<text x="349" y="226.6">10</text>
<text x="349" y="223">11</text>
<text x="316.2" y="230.1">8</text>
<text x="321.7" y="231.4">GPIO21</text>
<text x="340.1" y="231.4">GPIO0</text>
<text x="350.7" y="230.1">9</text>
</g>
<g font-size="2.5" fill="#00f">
<text x="289.7" y="56.7">INA219</text>
<text x="115.1" y="181.9">INA219</text>
</g>
<g font-size="1.8" fill="#00f">
<text x="328.1" y="201.9">USB nevyuzito</text>
<text x="333.4" y="226.6">ANT</text>
<text x="317.5" y="231.9">TX1</text>
<text x="317.5" y="228.4">RX1</text>
<text x="324.6" y="235.4">ESP32-C3 SUPER MINI</text>
</g>
</svg>
